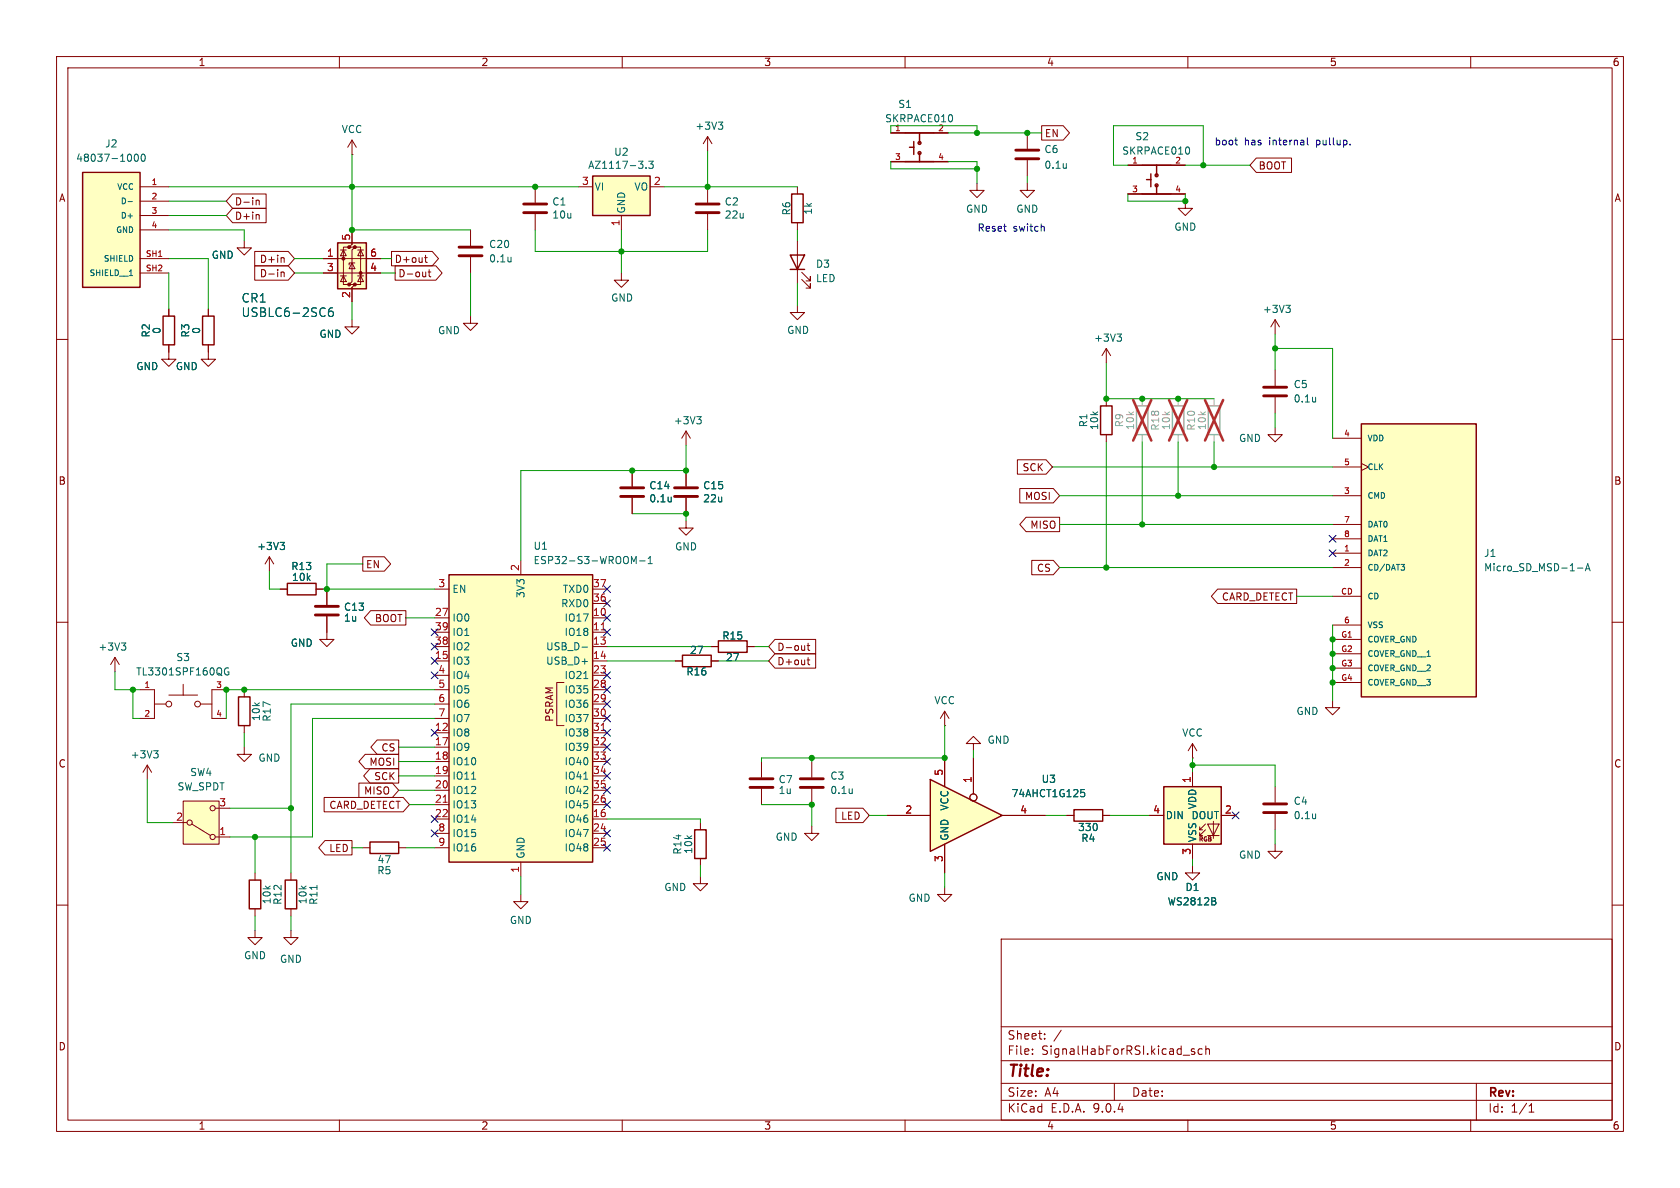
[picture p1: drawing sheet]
<svg xmlns="http://www.w3.org/2000/svg" width="297mm" height="210mm" viewBox="0 0 297 210" stroke-linecap="round" stroke-linejoin="round" font-family="sans-serif">
<g fill="none" stroke="#840000" stroke-width=".18">
<path d="M10 10h277v190h-277zM12 12h273v186h-273zM60 10v2M110 10v2M160 10v2M210 10v2M260 10v2M10 60h2M285 60h2M10 110h2M285 110h2M10 160h2"/>
<path d="M177 166h108v32h-108zM285 160h2M60 198v2M110 198v2M160 198v2M177 194.5h108M177 191.5h108M177 187.5h108M177 181.5h108M182.5 186.3v.1M182.5 185.5v.1M184.7 183.6v.1"/>
<path d="M184.7 182.8v.1M187.6 182.1l-1.3 2M197 191.5v3M210 198v2M210.7 185.8l.5 .2v.1v.2l-.5 .1M210.7 185.5h.5M212.5 185.5l-.4-.1-.3 .3v.4l.2 .2h.5M213.2 185.5l.2-.1 .3 .1 .1 .9M213.2 184.9v1.5M260 198v2M261 191.5v6.5M270.3 196.6h.9"/>
<path d="M270.3 195.5l.4-.4v1.5"/>
</g>
<path d="M14.6 30.5h10.2v20.3h-10.2z" fill="#ffffc2"/>
<g fill="none" stroke="#840000" stroke-width=".25">
<path d="M14.6 30.5h10.2v20.3h-10.2zM157.5 23.5h10.1M157.5 28.6h10.1M160.8 26h.7M161.5 25v2.3M162.6 23.5v1.8M162.6 27.1v1.5M199.4 29.2h10.1M199.4 34.3h10.1M202.7 31.8h.8M203.5 30.7v2.3M204.5 29.2v1.8"/>
<path d="M204.5 32.8v1.5"/>
<circle cx="162.6" cy="25.3" r=".25"/>
<circle cx="162.6" cy="27.1" r=".25"/>
<circle cx="204.5" cy="32.8" r=".25"/>
<circle cx="204.5" cy="31" r=".25"/>
</g>
<g fill="none" stroke="#840000" stroke-width=".18">
<path d="M24.8 33h5M24.8 35.6h5M24.8 38.1h5M94.6 33v2.8M94.6 37.8v2.8M125.1 33v2.8M125.1 37.8v2.8M157.5 23.5h2.5M157.5 28.6h2.5M165.1 23.5h2.5M165.1 28.6h2.5M199.4 29.2h2.5"/>
<path d="M199.4 34.3h2.5M207 29.2h2.5M207 34.3h2.5M209.5 35.6v1.2h1.3l-1.3 1.3-1.2-1.3h1.2M24.8 40.6h5M24.8 45.7h5M24.8 48.3h5M43.2 42.5v1.3h1.2l-1.2 1.3-1.3-1.3h1.3M195.6 61.6l-.8 1.3M195.6 61.6l.7 1.3M195.6 61.6v2.5M143.5 146.1v1.2h1.3l-1.3 1.3-1.3-1.3h1.3"/>
</g>
<path d="M22.6 35.6h.8M23.9 27.3l.1-.1a.68 .68 0 0 1 .5 .7 .68 .68 0 0 1-.5 .6 .84 .84 0 0 1-.1-1.2zM25.1 27.3l.1-.1a.68 .68 0 0 1 .5 .7 .68 .68 0 0 1-.5 .6 .84 .84 0 0 1-.1-1.2zM168.3 20.5v.8M210.2 26.2v.8M22.9 48.7h.6M197.5 59.1h.8l-.5 .4M198 59.5l.3 .3v.3l-.3 .2" fill="none" stroke="#006464" stroke-width=".18"/>
<path d="M92.6 36.1h4M92.6 37.6h4M123.1 36.1h4M123.1 37.6h4" fill="none" stroke="#840000" stroke-width=".51"/>
<path d="M104.8 31.1h10.1v7h-10.1z" fill="#ffffc2"/>
<path d="M104.8 31.1h10.1v7h-10.1zM140 34.3h2v5.1h-2zM139.7 45.1h2.5l-1.2 2.5zM139.7 47.6h2.5M44.1 155.6h2v5.1h-2zM50.4 155.6h2.1v5.1h-2.1z" fill="none" stroke="#840000" stroke-width=".25"/>
<g fill="none" stroke="#840000" stroke-width=".18">
<path d="M102.2 33h2.6M109.9 38.1v2.5M114.9 33h2.6M125.1 24.1l-.8 1.3M125.1 24.1l.8 1.3M125.1 24.1v2.6M141 33v1.3M141 39.4v1.2M172.7 32.4v1.3h1.3l-1.3 1.2-1.3-1.2h1.3M181.6 32.4v1.3h1.3l-1.3 1.2-1.3-1.2h1.3M181.6 23.5v2.8M181.6 28.3v2.8"/>
<path d="M141 54v1.2h1.2l-1.2 1.3-1.3-1.3h1.3M141 42.5v7.7M141.7 49.4l1.6 1.5v-.7v.7h-.8M141.7 48.1l1.6 1.6v-.8v.8h-.8M121.3 76.2v2.5M121.3 76.2l-.8 1.3M121.3 76.2l.7 1.3M111.8 83.2v2.8M111.8 88v2.8M121.3 83.2v2.8M121.3 88v2.8M24.8 121.9h2.5v5.1h-2.5"/>
<path d="M27.3 124.5h2M29.8 122.9h5.1M32.4 121v1.9M35.4 124.5h2.1M40 121.9h-2.5v5.1h2.5M143.5 134.6v2.8M143.5 139.4v2.8M167 128.3h.1M167 125.7l-.8 1.3M167 125.7l.8 1.3M167 125.7v2.6M225.4 139.1v2.8"/>
<path d="M45.1 154.3v1.3M51.4 154.3v1.3M225.4 143.9v2.8M45.1 164.5v1.2h-1.3l1.3 1.3 1.3-1.3h-1.3M45.1 160.7v1.2M51.4 164.5v1.2h-1.2l1.2 1.3 1.3-1.3h-1.3M51.4 160.7v1.2"/>
<circle cx="29.8" cy="124.5" r=".51"/>
<circle cx="34.9" cy="124.5" r=".51"/>
</g>
<g fill="none" stroke="#006464" stroke-width=".18">
<path d="M114.2 29.6v.2M114.7 28.5h.8l-.4 .5 .3 .1v.5l-.2 .2-.5-.2M127 21.6h.8l-.4 .5M127.5 22.1l.3 .2v.3l-.3 .3M188.5 28.9v.9M188.5 29.6v.1M123.2 73.7h.8l-.5 .4M123.7 74.1l.3 .3v.3l-.3 .2M118.7 87.9v.8M118.7 88.6l-.1 .1M40.4 118.1a.59 .59 0 0 0-.7 .6 .59 .59 0 0 0 .7 .6l.1-.5h-.3M150.7 139.4v.9"/>
<path d="M56 156.5v.7M150.7 140.2h-.1M232.6 143.9v.8M232.6 144.6l-.1 .1"/>
</g>
<path d="M179.6 26.5h4M179.6 28.1h4M109.7 86.2h4.1M109.7 87.8h4.1M119.3 86.2h4M119.3 87.8h4M141.5 137.7h4M141.5 139.2h4M223.4 142.1h4.1M223.4 143.6h4.1" fill="none" stroke="#840000" stroke-width=".51"/>
<path d="M32.4 141.6h6.3v7.6h-6.3z" fill="#ffffc2"/>
<g fill="none" stroke="#840000" stroke-width=".18">
<path d="M26 135.3l.8 1.2M26 135.3l-.7 1.2M26 135.3v2.5M210.8 134h.1M210.8 131.4l-.7 1.3M210.8 131.4l.8 1.3M210.8 131.4v2.6M30.5 145.4h2.5M32.4 141.6h6.3v7.6h-6.3zM33.9 145.7l3.3 2M38.1 148h2.5M38.1 142.9h2.5"/>
<path d="M225.4 149.2v1.3h1.3l-1.3 1.3-1.2-1.3h1.2"/>
<circle cx="33.5" cy="145.4" r=".46"/>
<circle cx="37.6" cy="142.9" r=".46"/>
<circle cx="37.6" cy="148" r=".46"/>
</g>
<path d="M27.2 132.7h.8l-.5 .5M27.7 133.2l.3 .2v.3l-.3 .3" fill="none" stroke="#006464" stroke-width=".18"/>
<path d="M164.5 137.8l12.7 6.3-12.7 6.4z" fill="#ffffc2"/>
<path d="M164.5 137.8l12.7 6.3-12.7 6.4zM189.9 143.1h5v2.1h-5z" fill="none" stroke="#840000" stroke-width=".25"/>
<g fill="none" stroke="#840000" stroke-width=".18">
<path d="M20.3 116.2l.8 1.3M20.3 116.2l-.7 1.3M20.3 116.2v2.5M167 134v5.1M172.1 131.4h1.3l-1.3-1.2-1.3 1.2h1.3v1.3M172.1 134v6.3M156.8 144.1h7.7M167 156.8v1.3h1.3l-1.3 1.3-1.3-1.3h1.3M167 149.2v5.1M177.2 144.1h7.6M188.6 144.1h1.3M194.9 144.1h1.3"/>
<circle cx="172.1" cy="141" r=".63"/>
</g>
<path d="M21.5 113.7h.7l-.4 .4M22 114.1l.2 .3v.3l-.2 .2M191.1 139.6h.6M191.2 140.1h.3l.3 .2-.1 .4-.5 .1" fill="none" stroke="#006464" stroke-width=".18"/>
<path d="M205.7 139.1h10.2v10.1h-10.2z" fill="#ffffc2"/>
<g fill="none" stroke="#840000" stroke-width=".18">
<path d="M109.9 48.3v1.2h1.2l-1.2 1.3-1.3-1.3h1.3M195.6 70.5v1.3M195.6 76.8v1.3M47.6 98.4l-.7 1.3M47.6 98.4l.8 1.3M47.6 98.4v2.6M43.2 132.1v1.3h-1.3l1.3 1.2 1.2-1.2h-1.2M210.8 136.5v2.6M235.6 123.8v1.3h1.3l-1.3 1.3-1.3-1.3h1.3M203.2 144.1h2.5M210.8 153v1.3h1.3l-1.3 1.3-1.3-1.3h1.3M210.8 149.2v2.6"/>
<path d="M212.1 146.7h.5M212.1 147.7h.5M213.1 145.7l-1 1v-.5M213.1 146.7l-1 1v-.5M213.5 145.7h2l-1 2zM213.5 147.7h2M214.5 145.2v3M215.9 144.1h2.5"/>
</g>
<path d="M194.6 71.8h2v5h-2zM205.7 139.1h10.2v10.1h-10.2z" fill="none" stroke="#840000" stroke-width=".25"/>
<path d="M49.5 95.9h.8l-.4 .5M50.1 96.4l.2 .2v.3l-.2 .3M214.8 159.4l.2 .1-.2 .4M214.8 158.8v.4" fill="none" stroke="#006464" stroke-width=".18"/>
<path d="M200.9 71.8h2v5h-2zM207.3 71.8h2v5h-2zM213.6 71.8h2v5h-2z" fill="none" stroke="#a1a1a1" stroke-width=".25"/>
<path d="M201.9 70.5v1.3M201.9 76.8v1.3M208.3 70.5v1.3M208.3 76.8v1.3M214.6 70.5v1.3M214.6 76.8v1.3" fill="none" stroke="#a1a1a1" stroke-width=".18"/>
<path d="M200.3 70.7l3.2 7.2M203.5 70.7l-3.2 7.2M206.7 70.7l3.2 7.2M209.9 70.7l-3.2 7.2M213 70.7l3.2 7.2M216.2 70.7l-3.2 7.2" fill="none" stroke="#e12e31" stroke-width=".46"/>
<path d="M240.7 74.9h20.3v48.3h-20.3z" fill="#ffffc2"/>
<path d="M240.7 74.9h20.3v48.3h-20.3zM50.8 103.1h5.1v2.1h-5.1zM120.6 115.8h5.1v2.1h-5.1zM42.2 123.2h2v5.1h-2z" fill="none" stroke="#840000" stroke-width=".25"/>
<g fill="none" stroke="#840000" stroke-width=".18">
<path d="M225.4 56.5v2.6M225.4 56.5l-.7 1.3M225.4 56.5l.8 1.3M225.4 75.6v1.2h1.3l-1.3 1.3-1.2-1.3h1.2M225.4 65.4v2.8M225.4 70.2v2.8M235.6 77.5h5.1M235.6 82.6h5.1M235.6 87.6h5.1M235.6 92.7h5.1M235.6 95.3h5.1M235.6 97.8h5.1"/>
<path d="M240.7 81.9l1.2 .7-1.2 .6M49.5 104.1h1.3M55.9 104.1h1.2M57.8 109v4h1.3l-1.3 1.3-1.3-1.3h1.3M57.8 104.1v2.8M119.4 116.8h1.2M125.7 116.8h1.3M235.6 100.3h5.1M235.6 105.4h5.1M235.6 110.5h5.1M235.6 113h5.1M235.6 115.6h5.1"/>
<path d="M235.6 118.1h5.1M43.2 121.9v1.3M43.2 128.3v1.2M134.6 134.6v2.8M134.6 139.4v2.8M235.6 120.7h5.1"/>
</g>
<path d="M227.3 54h.8l-.4 .5M227.9 54.5l.2 .2v.3l-.2 .2M232.6 70.2v.9M232.6 70.9l-.1 .1M247.7 99.8h.6l-.3 .4M248.1 100.2l.2 .2v.2l-.2 .2M278.9 100.4h.9M280.3 100.9l.4-1.3 .4 1.3M280.4 100.5h.6" fill="none" stroke="#006464" stroke-width=".18"/>
<path d="M223.4 68.5h4.1M223.4 70h4.1M55.8 107.2h4M55.8 108.7h4M132.6 137.7h4.1M132.6 139.2h4.1" fill="none" stroke="#840000" stroke-width=".51"/>
<path d="M59.7 42.9h5.1v8.2h-5.1z" fill="#ffffc2"/>
<g fill="#840000" stroke="#840000" stroke-width=".18">
<circle cx="60.7" cy="45.7" r=".25"/>
<circle cx="61.7" cy="43.7" r=".25"/>
<circle cx="61.7" cy="50.3" r=".25"/>
<circle cx="62.7" cy="43.7" r=".25"/>
<circle cx="62.7" cy="50.3" r=".25"/>
<circle cx="63.8" cy="48.3" r=".25"/>
</g>
<g fill="none" stroke="#840000" stroke-width=".18">
<path d="M57.1 45.7h10.2M57.1 48.3h10.2M60.2 48.8h1M60.2 44.2h1M60.7 44.2l.5 1h-1zM60.7 48.8l.5 1h-1zM61.7 43.7h-1v6.6h1M62.2 40.6v2.6l-.5 .5h1l-.5 .5v5.6l-.5 .5h1l-.5 .5v2.5M62.2 46.5l.5 1h-1zM62.2 56.5v1.3h1.3l-1.3 1.3-1.2-1.3h1.2M62.7 46.5h-1v.4M62.7 43.7h1.1v6.6h-1.1"/>
<path d="M63.2 48.8h1.1M63.2 44.2h1.1M63.8 44.2l.5 1h-1.1zM63.8 48.8l.5 1h-1.1zM125.7 114.3h1.3M132.1 114.3h1.2"/>
</g>
<path d="M59.7 42.9h5.1v8.2h-5.1zM127 113.3h5.1v2h-5.1z" fill="none" stroke="#840000" stroke-width=".25"/>
<path d="M58.8 54.4a.6 .6 0 0 0-.7 .7v.6l.1 .2h.4l.3-.1v-.5l-.1-.2-.4-.1-.3 .3" fill="none" stroke="#006464" stroke-width=".18"/>
<path d="M79.4 101.6h25.4v50.8h-25.4z" fill="#ffffc2"/>
<path d="M28.8 55.9h2.1v5.1h-2.1zM35.8 55.9h2v5.1h-2zM79.4 101.6h25.4v50.8h-25.4zM65.4 148.8h5.1v2.1h-5.1zM122.8 146.7h2v5.1h-2z" fill="none" stroke="#840000" stroke-width=".25"/>
<g fill="none" stroke="#840000" stroke-width=".18">
<path d="M41.1 34.3h5.9v2.5h-5.9l-1.1-1.2zM41.1 36.8h5.9v2.6h-5.9l-1.1-1.3zM45.3 35.4v.8M45.3 35.5l.2-.1h.3v.8M45.5 37.9l.3 .2v.7M62.2 27.3h.1M62.2 24.8l-.7 1.2M62.2 24.8l.8 1.2M62.2 24.8v2.5M184.1 22.2h3.9l1.1 1.3-1.1 1.3h-3.9zM222.1 27.9h6.2v2.6h-6.2l-1.1-1.3zM29.8 54.6v1.3"/>
<path d="M36.8 54.6v1.3M45 47h6l1.1 1.3-1.1 1.2h-6zM45 44.4h6l1.1 1.3-1.1 1.3h-6zM49.7 48.1v.8M49.7 48.2l.2-.1h.3v.8M49.9 45.5l.3 .2v.7M57.1 45.7h2.6M57.1 48.3h2.6M62.2 40.6v2.6M62.2 50.8v2.5M64.8 45.7h2.5M64.8 48.3h2.5"/>
<path d="M69.2 44.4h7.2l1.1 1.3-1.1 1.3h-7.2zM69.8 47h7.3l1.1 1.3-1.1 1.2h-7.3zM75.1 45.5h.4M75.2 45.1v1.1l.3 .2M75.3 48.1v.8M75.3 48.8l-.1 .1M75.7 48.1h.5M75.9 47.7v1l.3 .2M83.2 55.9v1.3h1.3l-1.3 1.2-1.3-1.2h1.3M83.2 40.6v2.8M83.2 45.5v2.8M29.8 61v2.5h1.3l-1.3 1.3-1.2-1.3h1.2"/>
<path d="M36.8 61v2.5h1.3l-1.3 1.3-1.2-1.3h1.2M64.1 98.4h3.8l1.2 1.3-1.2 1.3h-3.8zM92.1 99.1v2.5M111.8 83.2v2.8M111.8 88v2.8M121.3 92.1v1.2h1.3l-1.3 1.3-1.3-1.3h1.3M121.3 83.2v2.8M121.3 88v2.8M179.9 81.3h5l1.2 1.3-1.2 1.2h-5zM180.3 86.4h5.9l1.1 1.2-1.1 1.3h-5.9zM181.4 91.4h5.9v2.6h-5.9l-1.1-1.3zM182.4 99.1h3.8l1.1 1.2-1.1 1.3h-3.8z"/>
<path d="M49.5 104.1h1.3M55.9 104.1h1.2M57.8 104.1v2.8M57.8 109v2.8M65.5 107.9h6.3v2.6h-6.3l-1.1-1.3zM76.8 104.1h2.6M76.8 109.2h2.6M76.8 111.8h2.6M76.8 114.3h2.6M76.8 116.8h2.6M76.8 119.4h2.6M104.8 104.1h2.5"/>
<path d="M104.8 109.2h2.5M104.8 111.8h2.5M104.8 114.3h2.5M104.8 116.8h2.5M104.8 119.4h2.5M104.8 106.7h2.5M119.4 116.8h1.2M125.7 114.3h1.3M125.7 116.8h1.3M132.1 114.3h1.2M137 113h7.2v2.6h-7.2l-1.1-1.3zM137 115.6h7.2v2.5h-7.2l-1.1-1.3z"/>
<path d="M142.3 114.1v.9M142.3 114.8l-.1 .1M142.7 114.1h.5M142.7 116.7h.5M142.9 113.7v1.1l.3 .2M142.9 116.2v1.1l.3 .2M215.3 104.1h13.9v2.6h-13.9l-1.1-1.3zM63.4 138.4h6l1.1 1.3-1.1 1.3h-6zM64.6 133.3h5.9v2.6h-5.9l-1.2-1.3zM65.4 135.9h5.1v2.5h-5.1l-1.1-1.2zM66.7 130.8h3.8v2.6h-3.8l-1.1-1.3zM76.8 121.9h2.6"/>
<path d="M76.8 124.5h2.6M76.8 127h2.6M76.8 129.5h2.6M76.8 132.1h2.6M76.8 134.6h2.6M76.8 137.2h2.6M76.8 139.7h2.6M99.7 120.7h-1.3v7.6h1.3M104.8 121.9h2.5M104.8 124.5h2.5M104.8 127h2.5M104.8 129.5h2.5"/>
<path d="M104.8 132.1h2.5M104.8 134.6h2.5M104.8 137.2h2.5M104.8 139.7h2.5M167 134v5.1M172.1 134v6.3M210.8 136.5v2.6M57.3 141h14l1.1 1.2-1.1 1.3h-14zM57.4 148.6h4.8v2.5h-4.8l-1.1-1.2zM64.1 149.9h1.3M70.5 149.9h1.3M76.8 142.2h2.6"/>
<path d="M76.8 144.8h2.6M76.8 147.3h2.6M76.8 149.9h2.6M92.1 158.1v1.3h1.2l-1.2 1.3-1.3-1.3h1.3M92.1 152.4v2.5M104.8 142.2h2.5M104.8 144.8h2.5M104.8 147.3h2.5M104.8 149.9h2.5M123.8 154.9v1.3h1.3l-1.3 1.3-1.2-1.3h1.2M123.8 145.4v1.3M123.8 151.8v1.2"/>
<path d="M147.8 142.9h4.8l1.1 1.2-1.1 1.3h-4.8zM156.8 144.1h7.7M167 149.2v5.1M177.2 144.1h7.6M188.6 144.1h1.3M194.9 144.1h1.3M203.2 144.1h2.5M210.8 149.2v2.6M215.9 144.1h2.5"/>
<circle cx="172.1" cy="141" r=".63"/>
</g>
<g fill="none" stroke="#006464" stroke-width=".18">
<path d="M58.8 54.4a.6 .6 0 0 0-.7 .7v.6l.1 .2h.4l.3-.1v-.5l-.1-.2-.4-.1-.3 .3M90.3 45.5v.8M90.3 46.2h.1M49.5 95.9h.8l-.4 .5M50.1 96.4l.2 .2v.3l-.2 .3M112 99.3l.5-.9v1.2M113.1 99.2h.9M114.6 99.6h.7M114.6 98.7l.4-.3v1.2M118.7 87.9v.8M118.7 88.6l-.1 .1M102.9 114.4h1"/>
<path d="M103.2 120h.7M83.4 137.7h.7M103.2 137.7h.7M191.1 139.6h.6M191.2 140.1h.3l.3 .2-.1 .4-.5 .1M214.8 159.4l.2 .1-.2 .4M214.8 158.8v.4"/>
</g>
<path d="M106.3 111.3h.7M106.3 129.1h.7M78.3 141.8h.8" fill="none" stroke="#a90000" stroke-width=".18"/>
<path d="M81.2 43.7h4M81.2 45.2h4" fill="none" stroke="#840000" stroke-width=".51"/>
<g fill="none" stroke="#009600" stroke-width=".18">
<path d="M29.8 33h72.4M29.8 35.6h10.2M29.8 38.1h10.2M62.2 27.3v13.3h21M117.5 33h23.5M125.1 26.7v6.3M157.5 23.5v-1.3h15.2v1.3M157.5 28.6v1.2h15.2M167.6 28.6h5.1v3.8M167.6 23.5h16.5M181.6 31.1v1.3M199.4 34.3v1.3h10.1v-1.3"/>
<path d="M199.4 29.2h-2.6v-7h15.9v7M209.5 29.2h11.5M29.8 45.7h7v8.9M29.8 40.6h13.4v1.9M29.8 48.3v6.3M52.1 45.7h5M52.1 48.3h5M62.2 53.3v3.2M67.3 45.7h1.9M67.3 48.3h2.5M83.2 48.3v7.6M94.6 40.6v3.9h30.5v-3.9"/>
<path d="M109.9 40.6v7.7M141 40.6v1.9M141 50.2v3.8M225.4 59.1v6.3M121.3 78.7v4.5h-29.2v15.9M195.6 64.1v6.4h19M195.6 78.1v22.2M201.9 78.1v14.6M208.3 78.1v9.5M214.6 78.1v4.5M225.4 73v2.6M225.4 61.6h10.2v15.9"/>
<path d="M64.1 99.7h-6.3v4.4M111.8 90.8h9.5v1.3M186.1 82.6h49.5M187.3 87.6h48.3M187.3 92.7h48.3M20.3 118.7v3.2h4.5M47.6 101v3.1h1.9M57.1 104.1h19.7M71.8 109.2h5M107.3 114.3h18.4M107.3 116.8h12.1M127 116.8h8.9"/>
<path d="M133.3 114.3h2.6M187.3 100.3h48.3M229.2 105.4h6.4M235.6 110.5v13.3M23.5 121.9v5.1h1.3M26 137.8v7.6h4.5M43.2 129.5v2.6M70.5 139.7h6.3M70.5 134.6h6.3M70.5 137.2h6.3M70.5 132.1h6.3M76.8 121.9h-36.8v5.1"/>
<path d="M76.8 124.5h-25.4v29.8M76.8 127h-21.6v21h-14.6M143.5 134v.6M167 128.3v5.7h-32.4v.6M172.1 132.7v1.3M210.8 135.3h14.6v3.8M210.8 134v2.5M40.6 142.9h10.8M45.1 148v6.3M62.2 149.9h1.9M71.8 149.9h5M72.4 142.2h4.4"/>
<path d="M92.1 154.9v3.2M107.3 144.8h16.5v.6M123.8 153v1.9M134.6 142.2h8.9v3.9M153.7 144.1h3.1M167 154.3v2.5M184.8 144.1h3.8M196.2 144.1h7M210.8 151.8v1.2M225.4 146.7v2.5M45.1 161.9v2.6M51.4 161.9v2.6"/>
</g>
<g fill="none" stroke="#000084" stroke-width=".18">
<path d="M235 94.6l1.2 1.3M235 97.2l1.2 1.2M236.2 94.6l-1.2 1.3M236.2 97.2l-1.2 1.2M76.2 118.8l1.2 1.2M76.2 111.2l1.2 1.2M76.2 116.2l1.2 1.2M76.2 113.7l1.2 1.2M77.4 118.8l-1.2 1.2M77.4 111.2l-1.2 1.2M77.4 116.2l-1.2 1.2M77.4 113.7l-1.2 1.2"/>
<path d="M106.7 103.5l1.2 1.2M106.7 106.1l1.2 1.2M106.7 111.2l1.2 1.2M106.7 108.6l1.2 1.2M106.7 118.8l1.2 1.2M107.9 103.5l-1.2 1.2M107.9 106.1l-1.2 1.2M107.9 111.2l-1.2 1.2M107.9 108.6l-1.2 1.2M107.9 118.8l-1.2 1.2M76.2 128.9l1.2 1.2M77.4 128.9l-1.2 1.2"/>
<path d="M106.7 134l1.2 1.2M106.7 123.9l1.2 1.2M106.7 121.3l1.2 1.2M106.7 126.4l1.2 1.2M106.7 128.9l1.2 1.2M106.7 139.1l1.2 1.2M106.7 136.6l1.2 1.2M106.7 131.5l1.2 1.2M107.9 134l-1.2 1.2M107.9 123.9l-1.2 1.2M107.9 121.3l-1.2 1.2M107.9 126.4l-1.2 1.2"/>
<path d="M107.9 128.9l-1.2 1.2M107.9 139.1l-1.2 1.2M107.9 136.6l-1.2 1.2M107.9 131.5l-1.2 1.2M76.2 146.7l1.2 1.2M76.2 144.2l1.2 1.2M77.4 146.7l-1.2 1.2M77.4 144.2l-1.2 1.2M106.7 149.3l1.2 1.2M106.7 146.7l1.2 1.2M106.7 141.6l1.2 1.2M107.9 149.3l-1.2 1.2"/>
<path d="M107.9 146.7l-1.2 1.2M107.9 141.6l-1.2 1.2M217.8 143.5l1.2 1.3M219 143.5l-1.2 1.3"/>
</g>
<path d="M218.3 24.8h.5M218.5 25.6h.3M231.1 24.4v1l.2 .2M238.7 25.5v.1M184.4 40l.2 .2v.7" fill="none" stroke="#0000c2" stroke-width=".18"/>
<g fill="#009600" stroke="#009600" stroke-width=".18">
<circle cx="125.1" cy="33" r=".46"/>
<circle cx="94.6" cy="33" r=".46"/>
<circle cx="109.9" cy="44.5" r=".46"/>
<circle cx="40" cy="121.9" r=".46"/>
<circle cx="45.1" cy="148" r=".46"/>
<circle cx="23.5" cy="121.9" r=".46"/>
<circle cx="51.4" cy="142.9" r=".46"/>
<circle cx="57.8" cy="104.1" r=".46"/>
<circle cx="43.2" cy="121.9" r=".46"/>
<circle cx="62.2" cy="33" r=".46"/>
<circle cx="62.2" cy="40.6" r=".46"/>
<circle cx="208.3" cy="87.6" r=".46"/>
<circle cx="201.9" cy="92.7" r=".46"/>
<circle cx="195.6" cy="100.3" r=".46"/>
<circle cx="214.6" cy="82.6" r=".46"/>
<circle cx="235.6" cy="115.6" r=".46"/>
<circle cx="235.6" cy="113" r=".46"/>
<circle cx="235.6" cy="118.1" r=".46"/>
<circle cx="235.6" cy="120.7" r=".46"/>
<circle cx="210.8" cy="135.3" r=".46"/>
<circle cx="167" cy="134" r=".46"/>
<circle cx="181.6" cy="23.5" r=".46"/>
<circle cx="172.7" cy="23.5" r=".46"/>
<circle cx="172.7" cy="29.8" r=".46"/>
<circle cx="121.3" cy="90.8" r=".46"/>
<circle cx="121.3" cy="83.2" r=".46"/>
<circle cx="111.8" cy="83.2" r=".46"/>
<circle cx="143.5" cy="134" r=".46"/>
<circle cx="143.5" cy="142.2" r=".46"/>
<circle cx="212.7" cy="29.2" r=".46"/>
<circle cx="195.6" cy="70.5" r=".46"/>
<circle cx="201.9" cy="70.5" r=".46"/>
<circle cx="209.5" cy="35.6" r=".46"/>
<circle cx="208.3" cy="70.5" r=".46"/>
<circle cx="225.4" cy="61.6" r=".46"/>
</g>
<text font-size="2.8" fill="#840000" x="178" y="190.9">Title:</text>
<g font-size="2.1" fill="#006464">
<text x="42.6" y="53.7">CR1</text>
<text x="42.6" y="56.2">USBLC6-2SC6</text>
</g>
<g font-size="2.1" fill="#840000">
<text x="178" y="184">Sheet:</text>
<text x="178" y="186.7">File:</text>
<text x="184.1" y="186.7">SignalHabForRSI.kicad_sch</text>
<text x="178" y="196.9">KiCad</text>
<text x="178" y="194.1">Size:</text>
<text x="184.7" y="194.1">A4</text>
<text x="185.7" y="196.9">E.D.A.</text>
<text x="193.3" y="196.9">9.0.4</text>
<text x="200" y="194.1">Date:</text>
<text x="263" y="194.3">Rev:</text>
<text x="263" y="196.9">Id:</text>
<text x="267.1" y="196.9">1/1</text>
</g>
<g font-size="1.8" fill="#840000">
<text x="35" y="11.9">1</text>
<text x="85" y="11.9">2</text>
<text x="135" y="11.9">3</text>
<text x="185" y="11.9">4</text>
<text x="235" y="11.9">5</text>
<text x="285" y="11.9">6</text>
<text x="184.6" y="24.4">EN</text>
<text x="10.3" y="35.9">A</text>
<text x="222.4" y="30.2">BOOT</text>
<text x="285.3" y="35.9">A</text>
<text x="41.4" y="36.5">D-in</text>
<text x="41.4" y="39.1">D+in</text>
<text x="45.8" y="46.7">D+in</text>
<text x="69.7" y="46.7">D+out</text>
<text x="45.8" y="49.2">D-in</text>
<text x="70.3" y="49.2">D-out</text>
<text x="180.7" y="83.5">SCK</text>
<text x="10.3" y="85.9">B</text>
<text x="181.1" y="88.6">MOSI</text>
<text x="285.3" y="85.9">B</text>
<text x="182" y="93.7">MISO</text>
<text x="64.6" y="100.6">EN</text>
<text x="183.2" y="101.3">CS</text>
<text x="215.9" y="106.4">CARD_DETECT</text>
<text x="66.2" y="110.2">BOOT</text>
<text x="137.3" y="115.3">D-out</text>
<text x="137.3" y="117.8">D+out</text>
<text x="98" y="127.7" transform="rotate(-90 98 127.7)">PSRAM</text>
<text x="10.3" y="135.9">C</text>
<text x="65.2" y="135.6">MOSI</text>
<text x="67.3" y="133">CS</text>
<text x="285.3" y="135.9">C</text>
<text x="58.1" y="143.2">CARD_DETECT</text>
<text x="64.3" y="140.7">MISO</text>
<text x="66.1" y="138.1">SCK</text>
<text x="148.6" y="145.1">LED</text>
<text x="58.1" y="150.8">LED</text>
<text x="10.3" y="185.9">D</text>
<text x="285.3" y="185.9">D</text>
<text x="35" y="199.9">1</text>
<text x="85" y="199.9">2</text>
<text x="135" y="199.9">3</text>
<text x="185" y="199.9">4</text>
<text x="235" y="199.9">5</text>
<text x="285" y="199.9">6</text>
</g>
<g font-size="1.8" fill="#006464">
<text x="60.3" y="23.7">VCC</text>
<text x="122.8" y="23.1">+3V3</text>
<text x="156.4" y="21.8">SKRPACE010</text>
<text x="158.7" y="19.3">S1</text>
<text x="13.4" y="28.8">48037-1000</text>
<text x="18.5" y="26.3">J2</text>
<text x="108.5" y="27.7">U2</text>
<text x="184.5" y="27.3">C6</text>
<text x="198.3" y="27.5">SKRPACE010</text>
<text x="200.6" y="25">S2</text>
<text x="103.9" y="30">AZ1117-3.3</text>
<text x="105" y="33.9">VI</text>
<text x="112.1" y="33.9">VO</text>
<text x="184.5" y="30">0.1u</text>
<text x="97.5" y="36.5">C1</text>
<text x="97.5" y="38.8">10u</text>
<text x="110.7" y="37.8" transform="rotate(-90 110.7 37.8)">GND</text>
<text x="128" y="36.5">C2</text>
<text x="128" y="38.8">22u</text>
<text x="139.9" y="38.2" transform="rotate(-90 139.9 38.2)">R6</text>
<text x="143.7" y="38.1" transform="rotate(-90 143.7 38.1)">1k</text>
<text x="170.7" y="37.8">GND</text>
<text x="179.6" y="37.8">GND</text>
<text x="207.5" y="41">GND</text>
<text x="37.3" y="45.9">GND</text>
<text x="86.4" y="44">C20</text>
<text x="86.4" y="46.6">0.1u</text>
<text x="144.2" y="47.5">D3</text>
<text x="107.9" y="53.5">GND</text>
<text x="144.2" y="50.1">LED</text>
<text x="26.7" y="59.8" transform="rotate(-90 26.7 59.8)">R2</text>
<text x="28.6" y="59.1" transform="rotate(-90 28.6 59.1)">0</text>
<text x="33.7" y="59.8" transform="rotate(-90 33.7 59.8)">R3</text>
<text x="35.6" y="59.1" transform="rotate(-90 35.6 59.1)">0</text>
<text x="56.4" y="59.9">GND</text>
<text x="77.3" y="59.3">GND</text>
<text x="139.1" y="59.2">GND</text>
<text x="223.2" y="55.5">+3V3</text>
<text x="24" y="65.6">GND</text>
<text x="31" y="65.6">GND</text>
<text x="193.3" y="60.6">+3V3</text>
<text x="228.6" y="68.8">C5</text>
<text x="228.6" y="71.3">0.1u</text>
<text x="119" y="75.2">+3V3</text>
<text x="192.4" y="75.6" transform="rotate(-90 192.4 75.6)">R1</text>
<text x="194.3" y="76.1" transform="rotate(-90 194.3 76.1)">10k</text>
<text x="218.9" y="78.3">GND</text>
<text x="114.7" y="86.7">C14</text>
<text x="114.7" y="89">0.1u</text>
<text x="124.2" y="86.7">C15</text>
<text x="124.2" y="89">22u</text>
<text x="45.4" y="97.4">+3V3</text>
<text x="51.4" y="101">R13</text>
<text x="94.2" y="97.4">U1</text>
<text x="94.2" y="99.9">ESP32-S3-WROOM-1</text>
<text x="119.2" y="97.5">GND</text>
<text x="262.3" y="98.7">J1</text>
<text x="262.3" y="101.2">Micro_SD_MSD-1-A</text>
<text x="51.5" y="102.9">10k</text>
<text x="79.9" y="105">EN</text>
<text x="92.9" y="105.8" transform="rotate(-90 92.9 105.8)">3V3</text>
<text x="99.1" y="107.5">RXD0</text>
<text x="99.4" y="105">TXD0</text>
<text x="60.7" y="110.1">1u</text>
<text x="60.7" y="108.2">C13</text>
<text x="79.9" y="110.1">IO0</text>
<text x="79.9" y="112.6">IO1</text>
<text x="99.7" y="110.1">IO17</text>
<text x="99.7" y="112.6">IO18</text>
<text x="127.6" y="113.3">R15</text>
<text x="17.3" y="115.2">+3V3</text>
<text x="24" y="119.6">TL3301SPF160QG</text>
<text x="31.1" y="117.1">S3</text>
<text x="51.3" y="114.5">GND</text>
<text x="79.9" y="115.2">IO2</text>
<text x="79.9" y="117.7">IO3</text>
<text x="96.4" y="115.2">USB_D-</text>
<text x="96.4" y="117.7">USB_D+</text>
<text x="121.2" y="119.6">R16</text>
<text x="121.9" y="115.8">27</text>
<text x="128.2" y="117.1">27</text>
<text x="79.9" y="120.2">IO4</text>
<text x="79.9" y="122.8">IO5</text>
<text x="79.9" y="125.3">IO6</text>
<text x="99.7" y="120.2">IO21</text>
<text x="99.7" y="122.8">IO35</text>
<text x="99.7" y="125.3">IO36</text>
<text x="165.1" y="124.7">VCC</text>
<text x="46.1" y="127.6" transform="rotate(-90 46.1 127.6)">10k</text>
<text x="48.1" y="127.7" transform="rotate(-90 48.1 127.7)">R17</text>
<text x="79.9" y="127.9">IO7</text>
<text x="79.9" y="130.4">IO8</text>
<text x="99.7" y="127.9">IO37</text>
<text x="99.7" y="130.4">IO38</text>
<text x="174.5" y="131.7">GND</text>
<text x="208.9" y="130.4">VCC</text>
<text x="229.1" y="126.6">GND</text>
<text x="23" y="134.3">+3V3</text>
<text x="33.5" y="137.4">SW4</text>
<text x="45.6" y="134.8">GND</text>
<text x="79.9" y="132.9">IO9</text>
<text x="79.9" y="135.5">IO10</text>
<text x="99.7" y="132.9">IO39</text>
<text x="99.7" y="135.5">IO40</text>
<text x="31.3" y="139.9">SW_SPDT</text>
<text x="79.9" y="138">IO11</text>
<text x="79.9" y="140.6">IO12</text>
<text x="79.9" y="143.1">IO13</text>
<text x="99.7" y="138">IO41</text>
<text x="99.7" y="140.6">IO42</text>
<text x="99.7" y="143.1">IO45</text>
<text x="137.6" y="138.6">C7</text>
<text x="137.6" y="140.6">1u</text>
<text x="146.7" y="138">C3</text>
<text x="146.7" y="140.6">0.1u</text>
<text x="167.9" y="143.4" transform="rotate(-90 167.9 143.4)">VCC</text>
<text x="178.7" y="141.1">74AHCT1G125</text>
<text x="184" y="138.6">U3</text>
<text x="211.7" y="143.2" transform="rotate(-90 211.7 143.2)">VDD</text>
<text x="228.6" y="142.5">C4</text>
<text x="79.9" y="145.6">IO14</text>
<text x="79.9" y="148.2">IO15</text>
<text x="99.7" y="145.6">IO46</text>
<text x="99.7" y="148.2">IO47</text>
<text x="137" y="148.8">GND</text>
<text x="167.9" y="148.7" transform="rotate(-90 167.9 148.7)">GND</text>
<text x="190.5" y="147.1">330</text>
<text x="191.1" y="149">R4</text>
<text x="206" y="145">DIN</text>
<text x="210.5" y="145">DOUT</text>
<text x="211.7" y="149" transform="rotate(-90 211.7 149)">VSS</text>
<text x="228.6" y="145">0.1u</text>
<text x="66.6" y="154.7">R5</text>
<text x="66.6" y="152.8">47</text>
<text x="79.9" y="150.7">IO16</text>
<text x="92.9" y="151.9" transform="rotate(-90 92.9 151.9)">GND</text>
<text x="99.7" y="150.7">IO48</text>
<text x="120.7" y="151.2" transform="rotate(-90 120.7 151.2)">R14</text>
<text x="122.6" y="151.1" transform="rotate(-90 122.6 151.1)">10k</text>
<text x="204.3" y="155.8">GND</text>
<text x="218.9" y="152">GND</text>
<text x="48.1" y="159.9" transform="rotate(-90 48.1 159.9)">10k</text>
<text x="50" y="160.1" transform="rotate(-90 50 160.1)">R12</text>
<text x="54.4" y="159.9" transform="rotate(-90 54.4 159.9)">10k</text>
<text x="56.3" y="160.1" transform="rotate(-90 56.3 160.1)">R11</text>
<text x="117.3" y="157.7">GND</text>
<text x="160.5" y="159.6">GND</text>
<text x="206.3" y="160.2">WS2812B</text>
<text x="209.5" y="157.7">D1</text>
<text x="90" y="163.5">GND</text>
<text x="43" y="169.8">GND</text>
<text x="49.4" y="170.4">GND</text>
</g>
<g font-size="1.8" fill="#0000c2">
<text x="214.6" y="25.8">boot</text>
<text x="220" y="25.8">has</text>
<text x="224.5" y="25.8">internal</text>
<text x="233" y="25.8">pullup.</text>
<text x="172.7" y="41">Reset</text>
<text x="179.1" y="41">switch</text>
</g>
<g font-size="1.8" fill="#a90000">
<text x="102.8" y="32.8">3</text>
<text x="115.5" y="32.8">2</text>
<text x="109.6" y="40.1" transform="rotate(-90 109.6 40.1)">1</text>
<text x="57.7" y="45.5">1</text>
<text x="62" y="42.6" transform="rotate(-90 62 42.6)">5</text>
<text x="65.3" y="45.5">6</text>
<text x="57.7" y="48">3</text>
<text x="62" y="52.8" transform="rotate(-90 62 52.8)">2</text>
<text x="65.3" y="48">4</text>
<text x="91.8" y="101" transform="rotate(-90 91.8 101)">2</text>
<text x="77.4" y="103.9">3</text>
<text x="104.7" y="103.9">37</text>
<text x="104.7" y="106.4">36</text>
<text x="76.8" y="109">27</text>
<text x="76.8" y="111.5">39</text>
<text x="104.7" y="109">10</text>
<text x="104.7" y="111.5">11</text>
<text x="76.8" y="114">38</text>
<text x="76.8" y="116.6">15</text>
<text x="77.4" y="119.1">4</text>
<text x="104.7" y="114">13</text>
<text x="104.7" y="116.6">14</text>
<text x="104.7" y="119.1">23</text>
<text x="77.4" y="121.7">5</text>
<text x="77.4" y="124.2">6</text>
<text x="104.7" y="121.7">28</text>
<text x="104.7" y="124.2">29</text>
<text x="76.8" y="129.3">12</text>
<text x="76.8" y="131.8">17</text>
<text x="77.4" y="126.7">7</text>
<text x="104.7" y="126.7">30</text>
<text x="104.7" y="129.3">31</text>
<text x="104.7" y="131.8">32</text>
<text x="76.8" y="134.4">18</text>
<text x="76.8" y="136.9">19</text>
<text x="104.7" y="134.4">33</text>
<text x="104.7" y="136.9">34</text>
<text x="166.8" y="137.2" transform="rotate(-90 166.8 137.2)">5</text>
<text x="38.7" y="142.6">3</text>
<text x="76.8" y="139.4">20</text>
<text x="76.8" y="142">21</text>
<text x="104.7" y="139.4">35</text>
<text x="104.7" y="142">26</text>
<text x="159.9" y="143.9">2</text>
<text x="171.8" y="138.5" transform="rotate(-90 171.8 138.5)">1</text>
<text x="180.3" y="143.9">4</text>
<text x="203.8" y="143.9">4</text>
<text x="210.6" y="138.5" transform="rotate(-90 210.6 138.5)">1</text>
<text x="216.5" y="143.9">2</text>
<text x="31" y="145.2">2</text>
<text x="38.7" y="147.7">1</text>
<text x="76.8" y="144.5">22</text>
<text x="77.4" y="147.1">8</text>
<text x="77.4" y="149.6">9</text>
<text x="104.7" y="144.5">16</text>
<text x="104.7" y="147.1">24</text>
<text x="104.7" y="149.6">25</text>
<text x="91.8" y="154.4" transform="rotate(-90 91.8 154.4)">1</text>
<text x="166.8" y="152.5" transform="rotate(-90 166.8 152.5)">3</text>
<text x="210.6" y="151.2" transform="rotate(-90 210.6 151.2)">3</text>
</g>
<g font-size="1.8" fill="#989898">
<text x="198.8" y="75.6" transform="rotate(-90 198.8 75.6)">R9</text>
<text x="200.7" y="76.1" transform="rotate(-90 200.7 76.1)">10k</text>
<text x="205.1" y="76.2" transform="rotate(-90 205.1 76.2)">R18</text>
<text x="207" y="76.1" transform="rotate(-90 207 76.1)">10k</text>
<text x="211.5" y="76.2" transform="rotate(-90 211.5 76.2)">R10</text>
<text x="213.4" y="76.1" transform="rotate(-90 213.4 76.1)">10k</text>
</g>
<g font-size="1.4" fill="#a90000">
<text x="158.1" y="23.2">1</text>
<text x="165.8" y="23.2">2</text>
<text x="158.1" y="28.3">3</text>
<text x="165.8" y="28.3">4</text>
<text x="200" y="29">1</text>
<text x="207.7" y="29">2</text>
<text x="26.7" y="32.8">1</text>
<text x="26.7" y="35.3">2</text>
<text x="200" y="34">3</text>
<text x="207.7" y="34">4</text>
<text x="26.7" y="37.8">3</text>
<text x="26.7" y="40.4">4</text>
<text x="25.7" y="45.5">SH1</text>
<text x="25.7" y="48">SH2</text>
<text x="237.5" y="77.2">4</text>
<text x="237.5" y="82.3">5</text>
<text x="237.5" y="87.4">3</text>
<text x="237.5" y="92.5">7</text>
<text x="237.5" y="95">8</text>
<text x="237.5" y="97.5">1</text>
<text x="237.5" y="100.1">2</text>
<text x="237" y="105.2">CD</text>
<text x="237" y="112.8">G1</text>
<text x="237.5" y="110.2">6</text>
<text x="237" y="115.3">G2</text>
<text x="237" y="117.9">G3</text>
<text x="25.4" y="121.7">1</text>
<text x="38.1" y="121.7">3</text>
<text x="237" y="120.4">G4</text>
<text x="25.4" y="126.7">2</text>
<text x="38.1" y="126.7">4</text>
</g>
<g font-size="1.4" fill="#006464">
<text x="20.6" y="33.8">VCC</text>
<text x="20.4" y="41.4">GND</text>
<text x="21.2" y="36.3">D-</text>
<text x="21.2" y="38.8">D+</text>
<text x="18.2" y="46.5">SHIELD</text>
<text x="15.7" y="49">SHIELD__1</text>
<text x="241.7" y="78.2">VDD</text>
<text x="241.7" y="83.3">CLK</text>
<text x="241.7" y="88.4">CMD</text>
<text x="241.7" y="93.4">DAT0</text>
<text x="241.7" y="96">DAT1</text>
<text x="241.7" y="98.5">DAT2</text>
<text x="241.7" y="101.1">CD/DAT3</text>
<text x="241.7" y="106.1">CD</text>
<text x="241.7" y="111.2">VSS</text>
<text x="241.7" y="113.8">COVER_GND</text>
<text x="241.7" y="116.3">COVER_GND__1</text>
<text x="241.7" y="118.8">COVER_GND__2</text>
<text x="241.7" y="121.4">COVER_GND__3</text>
</g>
<text font-size="1.1" fill="#840000" x="211.8" y="148.9">RGB</text>
</svg>
